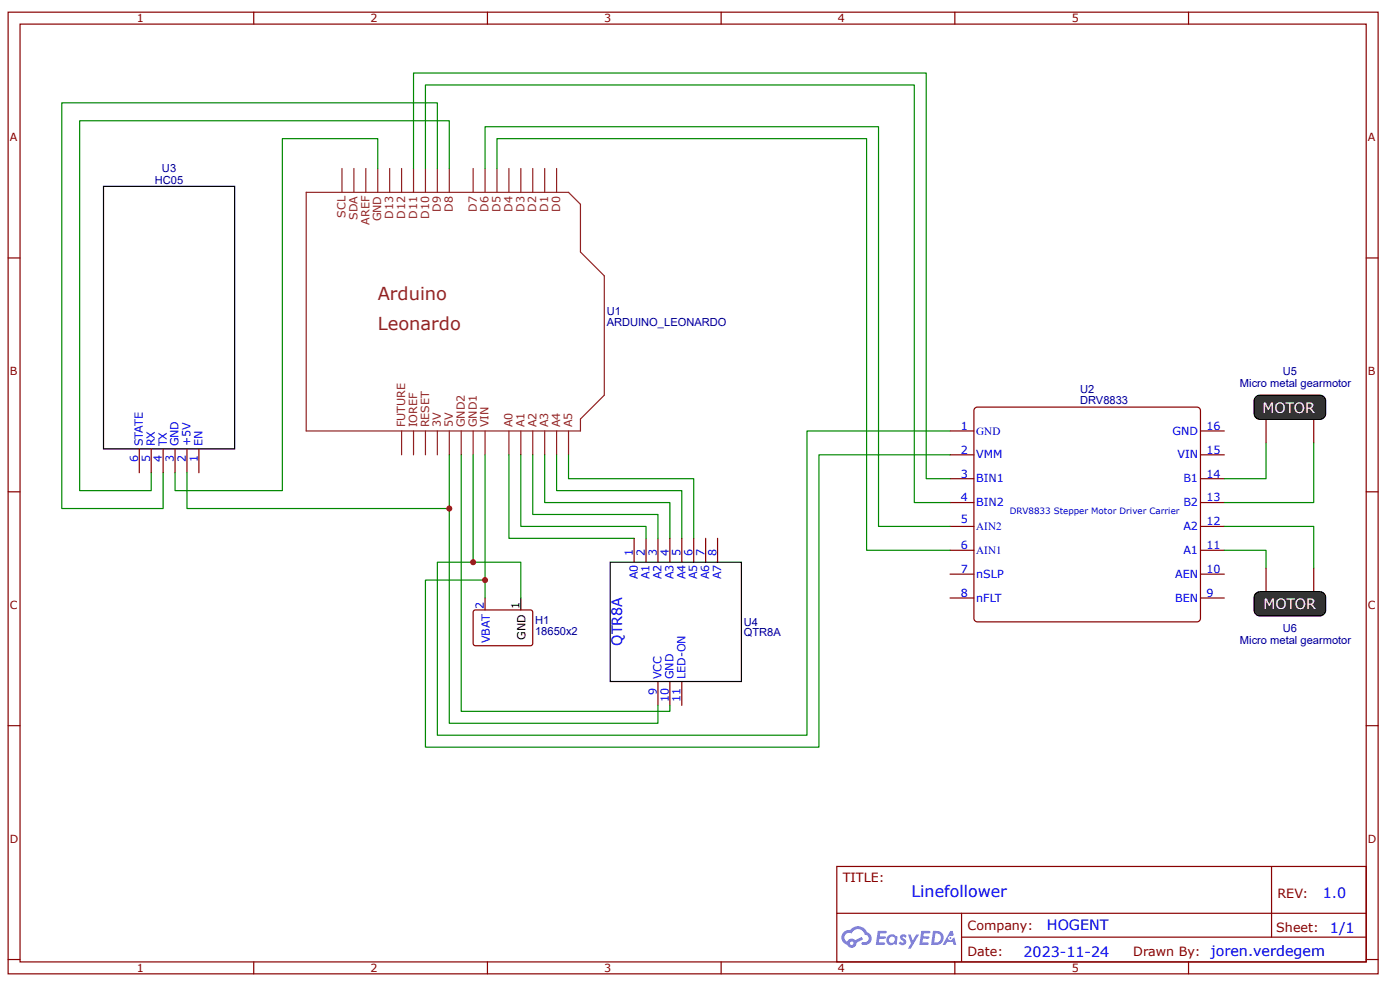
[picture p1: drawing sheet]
<svg xmlns="http://www.w3.org/2000/svg" width="297mm" height="210mm" viewBox="0 0 297 210" stroke-linecap="round" stroke-linejoin="round" font-family="sans-serif">
<g fill="none" stroke="#800" stroke-width=".25">
<path d="M1.7 2.6h290.7v203.9h-290.7zM4.3 5.1h285.5v198.8h-285.5zM53.8 2.6v2.5M103.4 2.6v2.5M153 2.6v2.5M202.6 2.6v2.5M252.1 2.6v2.5M1.7 54.7h2.6M289.8 54.7h2.6M1.7 104.3h2.6M289.8 104.3h2.6M1.7 153.8h2.6"/>
<path d="M289.8 153.8h2.6M177.5 183.7h112.3v20.2h-112.3zM177.6 193.6h112.1M204 198.7h85.7M204 193.6v10.1M269.8 183.7v15M1.7 203.4h2.6M53.8 203.9v2.6M103.4 203.9v2.6M153 203.9v2.6M202.6 203.9v2.6M252.1 203.9v2.6"/>
<path d="M289.8 203.4h2.6"/>
</g>
<g fill="#58f">
<path d="M191.1 198.2l.5-.1 .4 .1 .3 .2-.2 .5a.33 .33 0 0 0-.3-.3 .33 .33 0 0 0-.3 .1v.1a.85 .85 0 0 1 .7 .6 .85 .85 0 0 1-.3 .9l-.7 .1-.6-.4 .4-.4 .5 .3 .2-.1v-.2a.88 .88 0 0 1-.6-1.4z"/>
<path d="M192.6 198.1h.6l.4 1.3 .8-1.3h.6l-1.8 3h-.6l.7-1.1z"/>
<path d="M186.2 197.4h1.7l.2 .1-.1 .3-1.3 .1-.1 .6h1.1l.2 .3-.2 .2h-1.1l-.2 .8h1.3l.1 .3-.1 .2h-1.9z"/>
<path d="M195.5 197.4h1.6l.2 .1v.3l-1.3 .1-.1 .6h1.1l.2 .3-.3 .2h-1.1l-.1 .8h1.2l.1 .3-.1 .2h-1.9z"/>
<path d="M201.6 197.4h.5l.2 .9-.4 .2a.49 .49 0 0 0-.7 .2 .49 .49 0 0 0 .3 .7 .49 .49 0 0 0 .6-.5l.4-.2 .4 1.6h-.6l-.2-.6h-1.2l-.3 .6h-.6z"/>
<path d="M197.9 197.4l-.4 2.9h1a1.51 1.51 0 0 0 1.7-1.5 1.51 1.51 0 0 0-1.8-1.4zM198.4 197.9a1.02 1.02 0 0 1 1.2 1.1 1.02 1.02 0 0 1-1.4 .8z"/>
<path d="M188.5 198.4a1.11 1.11 0 0 0-.3 1.5 1.11 1.11 0 0 0 1.6 .3l.4 .1 .2-1.6-.4-.2a1.01 1.01 0 0 0-1.5-.1zM188.5 199.2a.66 .66 0 0 1 1.3 0 .66 .66 0 0 1-1.3 0z"/>
<path d="M179 197.6a1.58 1.58 0 0 0 .7 2.7 1.01 1.01 0 0 0 1.2 .6 1.01 1.01 0 0 0 .8-1l1.4-.7-.3-.6-1.4 .7a1.02 1.02 0 0 0-1.7 .4 .99 .99 0 0 1-.4-1.4 .99 .99 0 0 1 1.4-.4 1.48 1.48 0 0 1 1.5-.9 1.48 1.48 0 0 1 1.3 1.2 .82 .82 0 0 1 .8 1 .82 .82 0 0 1-1.2 .5l-.3 .2v.3a1.4 1.4 0 0 0 2-.6 1.4 1.4 0 0 0-.9-2 2.19 2.19 0 0 0-3.6-.4l-.8 .1zM180.3 200a.4 .4 0 0 1 .8 0 .4 .4 0 0 1-.8 0z"/>
<circle cx="201.6" cy="198.9" r=".19"/>
</g>
<g fill="none" stroke="#8d2323" stroke-width=".25">
<path d="M72.6 35.7v5.1M75.1 35.7v5.1M77.6 35.7v5.1M80.1 35.7v5.1M82.7 35.7v5.1M85.2 35.7v5.1M87.7 35.7v5.1M90.3 35.7v5.1M92.8 35.7v5.1M95.3 35.7v5.1M100.4 35.7v5.1M102.9 35.7v5.1"/>
<path d="M105.4 35.7v5.1M108 35.7v5.1M110.5 35.7v5.1M113 35.7v5.1M115.6 35.7v5.1M118.1 35.7v5.1M65 40.8h55.6l2.5 2.5v10.1l5.1 5.1v25.3l-5.1 5v2.6h-58.1zM85.2 91.4v5M87.7 91.4v5M90.3 91.4v5M92.8 91.4v5M95.3 91.4v5"/>
<path d="M97.8 91.4v5M100.4 91.4v5M102.9 91.4v5M108 91.4v5M110.5 91.4v5M113 91.4v5M115.6 91.4v5M118.1 91.4v5M120.6 91.4v5"/>
</g>
<path d="M206.8 86.5l.6-.2h46.5a.76 .76 0 0 1 .8 .8v44a.76 .76 0 0 1-.8 .7h-46.5a.76 .76 0 0 1-.8-.7v-44z" fill="#fff"/>
<g fill="none" stroke="#800" stroke-width=".25">
<path d="M29.5 95.2v5M32.1 95.2v5M34.6 95.2v5M37.1 95.2v5M39.7 95.2v5M42.2 95.2v5M201.6 91.4h5M201.6 96.4h5M206.8 86.5l.6-.2h46.5a.76 .76 0 0 1 .8 .8v44a.76 .76 0 0 1-.8 .7h-46.5a.76 .76 0 0 1-.8-.7v-44zM254.7 91.4h5M254.7 96.4h5M268.6 88.8v5.1"/>
<path d="M278.7 88.8v5.1M134.5 114.1v5.1M137.1 114.1v5.1M139.6 114.1v5.1M142.1 114.1v5.1M144.6 114.1v5.1M147.2 114.1v5.1M149.7 114.1v5.1M152.2 114.1v5.1M201.6 101.5h5M201.6 106.5h5M201.6 111.6h5"/>
<path d="M201.6 116.7h5M254.7 101.5h5M254.7 106.5h5M254.7 111.6h5M254.7 116.7h5M100.5 129.5l.4-.2 11.9 .1 .2 .4-.1 6.9-.4 .2-11.9-.1-.2-.4v-6.6zM102.9 126.8v2.5M201.6 121.7h5M201.6 126.8h5M254.7 121.7h5M254.7 126.8h5M139.6 144.5v5"/>
<path d="M142.1 144.5v5M144.6 144.5v5"/>
</g>
<path d="M22 39.5h27.8v55.7h-27.8zM129.5 119.2h27.8v25.3h-27.8zM110.5 126.8v2.5" fill="none" stroke="#000" stroke-width=".25"/>
<g fill="none" stroke="#080" stroke-width=".25">
<path d="M80.1 35.7v-6.3h-20.2v74.6h-22.8v-3.8M87.7 35.7v-20.2h108.8v86h5.1M90.3 35.7v-17.7h103.7v88.5h7.6M92.8 35.7v-13.9h-79.7v86h21.5v-7.6M95.3 35.7v-10.1h-78.4v78.4h15.2v-3.8M102.9 35.7v-8.8h83.5v84.7h15.2M105.4 35.7v-6.3h78.5v87.3h17.7M95.3 96.4v56.9h44.3v-3.8M97.8 96.4v54.4h44.3v-1.3M100.4 96.4v22.8h10.1v7.6M102.9 96.4v30.4M108 96.4v17.7h26.5"/>
<path d="M110.5 96.4v15.2h26.6v2.5M113 96.4v12.7h26.6v5M115.6 96.4v10.1h26.5v7.6M118.1 96.4v7.6h26.5v10.1M120.6 96.4v5.1h26.6v12.6M201.6 91.4h-30.4v64.5h-78.4v-36.7h7.6M201.6 96.4h-27.9v62h-83.4v-35.4h12.6M39.7 100.2v7.6h55.6"/>
</g>
<path d="M266.4 84.2l.9-.4h12.7a1.26 1.26 0 0 1 1.2 1.2v2.6a1.26 1.26 0 0 1-1.2 1.3h-12.7a1.26 1.26 0 0 1-1.2-1.3v-2.7z" fill="#333"/>
<path d="M266.4 84.2l.9-.4h12.7a1.26 1.26 0 0 1 1.2 1.2v2.6a1.26 1.26 0 0 1-1.2 1.3h-12.7a1.26 1.26 0 0 1-1.2-1.3v-2.7z" fill="none" stroke="#000" stroke-width=".25"/>
<path d="M268.6 120.5v5M278.7 120.5v5" fill="none" stroke="#800" stroke-width=".25"/>
<path d="M266.4 125.8l.9-.4h12.7a1.26 1.26 0 0 1 1.2 1.3v2.6a1.26 1.26 0 0 1-1.2 1.3h-12.7a1.26 1.26 0 0 1-1.2-1.3v-2.8z" fill="#333"/>
<path d="M266.4 125.8l.9-.4h12.7a1.26 1.26 0 0 1 1.2 1.3v2.6a1.26 1.26 0 0 1-1.2 1.3h-12.7a1.26 1.26 0 0 1-1.2-1.3v-2.8z" fill="none" stroke="#000" stroke-width=".25"/>
<path d="M268.6 93.9v7.6h-8.9M278.7 93.9v12.6h-19M259.7 111.6h19v8.9M259.7 116.7h8.9v3.8" fill="none" stroke="#080" stroke-width=".25"/>
<g fill="#c00">
<circle cx="100.4" cy="119.2" r=".63"/>
<circle cx="102.9" cy="123" r=".63"/>
<circle cx="95.3" cy="107.8" r=".63"/>
</g>
<g font-size="3.8" fill="#8d2323">
<text x="80.1" y="63.5">Arduino</text>
<text x="80.1" y="69.9">Leonardo</text>
</g>
<text font-size="3.4" fill="#00f" x="193.4" y="190.2">Linefollower</text>
<g font-size="3" fill="#fff">
<text x="267.8" y="87.6">MOTOR</text>
<text x="268.1" y="129.1">MOTOR</text>
</g>
<g font-size="3" fill="#00f">
<text x="132" y="136.9" transform="rotate(-90 132 136.9)">QTR8A</text>
<text x="280.6" y="190.3">1.0</text>
<text x="222.1" y="197.2">HOGENT</text>
<text x="282.2" y="197.7">1/1</text>
<text x="217.1" y="202.8">2023-11-24</text>
<text x="256.9" y="202.7">joren.verdegem</text>
</g>
<g font-size="2.7" fill="#800">
<text x="178.8" y="187">TITLE:</text>
<text x="271" y="190.3">REV:</text>
<text x="205.3" y="197.2">Company:</text>
<text x="270.8" y="197.6">Sheet:</text>
<text x="205.3" y="202.7">Date:</text>
<text x="240.4" y="202.7">Drawn By:</text>
</g>
<g font-size="2.4" fill="#800">
<text x="29" y="4.7">1</text>
<text x="78.6" y="4.7">2</text>
<text x="128.2" y="4.7">3</text>
<text x="177.8" y="4.7">4</text>
<text x="227.4" y="4.7">5</text>
<text x="2.1" y="29.9">A</text>
<text x="290.2" y="29.9">A</text>
<text x="2.1" y="79.5">B</text>
<text x="290.2" y="79.5">B</text>
<text x="2.1" y="129.1">C</text>
<text x="290.2" y="129.1">C</text>
<text x="2.1" y="178.6">D</text>
<text x="290.2" y="178.6">D</text>
<text x="29" y="206.1">1</text>
<text x="78.6" y="206.1">2</text>
<text x="128.2" y="206.1">3</text>
<text x="177.8" y="206.1">4</text>
<text x="227.4" y="206.1">5</text>
</g>
<g font-size="2.4" fill="#000080">
<text x="32.9" y="39">HC05</text>
<text x="34.4" y="36.5">U3</text>
<text x="128.7" y="69.2">ARDUINO_LEONARDO</text>
<text x="128.7" y="66.9">U1</text>
<text x="229.1" y="83.3">U2</text>
<text x="263.1" y="82.1">Micro metal gearmotor</text>
<text x="272.1" y="79.5">U5</text>
<text x="229.1" y="85.6">DRV8833</text>
<text x="113.5" y="134.7">18650x2</text>
<text x="113.5" y="132.4">H1</text>
<text x="157.8" y="134.9">QTR8A</text>
<text x="157.8" y="132.6">U4</text>
<text x="263.1" y="136.5">Micro metal gearmotor</text>
<text x="272.1" y="133.9">U6</text>
</g>
<g font-size="2.4" fill="#8d2323">
<text x="73.3" y="46.1" transform="rotate(-90 73.3 46.1)">SCL</text>
<text x="75.8" y="46.6" transform="rotate(-90 75.8 46.6)">SDA</text>
<text x="78.4" y="47.6" transform="rotate(-90 78.4 47.6)">AREF</text>
<text x="80.9" y="47" transform="rotate(-90 80.9 47)">GND</text>
<text x="83.4" y="46.4" transform="rotate(-90 83.4 46.4)">D13</text>
<text x="86" y="46.4" transform="rotate(-90 86 46.4)">D12</text>
<text x="88.5" y="46.4" transform="rotate(-90 88.5 46.4)">D11</text>
<text x="91" y="46.4" transform="rotate(-90 91 46.4)">D10</text>
<text x="93.5" y="44.9" transform="rotate(-90 93.5 44.9)">D9</text>
<text x="96.1" y="44.9" transform="rotate(-90 96.1 44.9)">D8</text>
<text x="101.1" y="44.9" transform="rotate(-90 101.1 44.9)">D7</text>
<text x="103.7" y="44.9" transform="rotate(-90 103.7 44.9)">D6</text>
<text x="106.2" y="44.9" transform="rotate(-90 106.2 44.9)">D5</text>
<text x="108.7" y="44.9" transform="rotate(-90 108.7 44.9)">D4</text>
<text x="111.3" y="44.9" transform="rotate(-90 111.3 44.9)">D3</text>
<text x="113.8" y="44.9" transform="rotate(-90 113.8 44.9)">D2</text>
<text x="116.3" y="44.9" transform="rotate(-90 116.3 44.9)">D1</text>
<text x="118.8" y="44.9" transform="rotate(-90 118.8 44.9)">D0</text>
<text x="86" y="90.6" transform="rotate(-90 86 90.6)">FUTURE</text>
<text x="88.5" y="90.6" transform="rotate(-90 88.5 90.6)">IOREF</text>
<text x="91" y="90.6" transform="rotate(-90 91 90.6)">RESET</text>
<text x="93.5" y="90.6" transform="rotate(-90 93.5 90.6)">3V</text>
<text x="96.1" y="90.6" transform="rotate(-90 96.1 90.6)">5V</text>
<text x="98.6" y="90.6" transform="rotate(-90 98.6 90.6)">GND2</text>
<text x="101.1" y="90.6" transform="rotate(-90 101.1 90.6)">GND1</text>
<text x="103.7" y="90.6" transform="rotate(-90 103.7 90.6)">VIN</text>
<text x="108.7" y="90.6" transform="rotate(-90 108.7 90.6)">A0</text>
<text x="111.3" y="90.6" transform="rotate(-90 111.3 90.6)">A1</text>
<text x="113.8" y="90.6" transform="rotate(-90 113.8 90.6)">A2</text>
<text x="116.3" y="90.6" transform="rotate(-90 116.3 90.6)">A3</text>
<text x="118.8" y="90.6" transform="rotate(-90 118.8 90.6)">A4</text>
<text x="121.4" y="90.6" transform="rotate(-90 121.4 90.6)">A5</text>
</g>
<g font-size="2.4" fill="#00f">
<text x="269.4" y="88.3" transform="rotate(-90 269.4 88.3)">In1</text>
<text x="279.5" y="88.3" transform="rotate(-90 279.5 88.3)">In2</text>
<text x="30.3" y="94.7" transform="rotate(-90 30.3 94.7)">STATE</text>
<text x="32.8" y="94.7" transform="rotate(-90 32.8 94.7)">RX</text>
<text x="35.4" y="94.7" transform="rotate(-90 35.4 94.7)">TX</text>
<text x="37.9" y="94.7" transform="rotate(-90 37.9 94.7)">GND</text>
<text x="40.4" y="94.7" transform="rotate(-90 40.4 94.7)">+5V</text>
<text x="43" y="94.7" transform="rotate(-90 43 94.7)">EN</text>
<text x="203.9" y="91.1">1</text>
<text x="207.1" y="92.1">GND</text>
<text x="248.8" y="92.1">GND</text>
<text x="255.9" y="91.1">16</text>
<text x="29.3" y="97.9" transform="rotate(-90 29.3 97.9)">6</text>
<text x="31.8" y="97.9" transform="rotate(-90 31.8 97.9)">5</text>
<text x="34.4" y="97.9" transform="rotate(-90 34.4 97.9)">4</text>
<text x="36.9" y="97.9" transform="rotate(-90 36.9 97.9)">3</text>
<text x="39.4" y="97.9" transform="rotate(-90 39.4 97.9)">2</text>
<text x="41.9" y="97.9" transform="rotate(-90 41.9 97.9)">1</text>
<text x="203.9" y="96.2">2</text>
<text x="203.9" y="101.2">3</text>
<text x="207.1" y="97.2">VMM</text>
<text x="249.8" y="97.2">VIN</text>
<text x="255.9" y="101.2">14</text>
<text x="255.9" y="96.2">15</text>
<text x="203.9" y="106.3">4</text>
<text x="207.1" y="102.2">BIN1</text>
<text x="207.1" y="107.3">BIN2</text>
<text x="251" y="107.3">B2</text>
<text x="251" y="102.2">B1</text>
<text x="255.9" y="106.3">13</text>
<text x="203.9" y="111">5</text>
<text x="207.1" y="112.4">AIN2</text>
<text x="251.1" y="112.4">A2</text>
<text x="255.9" y="111.4">12</text>
<text x="134.3" y="117.9" transform="rotate(-90 134.3 117.9)">1</text>
<text x="136.8" y="117.9" transform="rotate(-90 136.8 117.9)">2</text>
<text x="139.3" y="117.9" transform="rotate(-90 139.3 117.9)">3</text>
<text x="141.9" y="117.9" transform="rotate(-90 141.9 117.9)">4</text>
<text x="144.4" y="117.9" transform="rotate(-90 144.4 117.9)">5</text>
<text x="146.9" y="117.9" transform="rotate(-90 146.9 117.9)">6</text>
<text x="149.4" y="117.9" transform="rotate(-90 149.4 117.9)">7</text>
<text x="152" y="117.9" transform="rotate(-90 152 117.9)">8</text>
<text x="203.9" y="116.4">6</text>
<text x="207.1" y="117.4">AIN1</text>
<text x="251.1" y="117.4">A1</text>
<text x="255.9" y="116.4">11</text>
<text x="135.3" y="122.8" transform="rotate(-90 135.3 122.8)">A0</text>
<text x="137.8" y="122.8" transform="rotate(-90 137.8 122.8)">A1</text>
<text x="140.3" y="122.8" transform="rotate(-90 140.3 122.8)">A2</text>
<text x="142.9" y="122.8" transform="rotate(-90 142.9 122.8)">A3</text>
<text x="145.4" y="122.8" transform="rotate(-90 145.4 122.8)">A4</text>
<text x="147.9" y="122.8" transform="rotate(-90 147.9 122.8)">A5</text>
<text x="150.5" y="122.8" transform="rotate(-90 150.5 122.8)">A6</text>
<text x="153" y="122.8" transform="rotate(-90 153 122.8)">A7</text>
<text x="203.9" y="121.5">7</text>
<text x="207.1" y="122.5">nSLP</text>
<text x="249.3" y="122.5">AEN</text>
<text x="255.9" y="121.5">10</text>
<text x="102.7" y="129.2" transform="rotate(-90 102.7 129.2)">2</text>
<text x="203.9" y="126.5">8</text>
<text x="207.1" y="127.5">nFLT</text>
<text x="249.3" y="127.5">BEN</text>
<text x="255.9" y="126.5">9</text>
<text x="269.4" y="130" transform="rotate(-90 269.4 130)">In2</text>
<text x="279.5" y="130" transform="rotate(-90 279.5 130)">In1</text>
<text x="103.9" y="136.4" transform="rotate(-90 103.9 136.4)">VBAT</text>
<text x="140.3" y="144" transform="rotate(-90 140.3 144)">VCC</text>
<text x="142.9" y="144" transform="rotate(-90 142.9 144)">GND</text>
<text x="145.4" y="144" transform="rotate(-90 145.4 144)">LED-ON</text>
<text x="139.3" y="147.3" transform="rotate(-90 139.3 147.3)">9</text>
<text x="141.9" y="148.8" transform="rotate(-90 141.9 148.8)">10</text>
<text x="144.4" y="148.8" transform="rotate(-90 144.4 148.8)">11</text>
</g>
<g font-size="2.4">
<text x="110.2" y="129.2" transform="rotate(-90 110.2 129.2)">1</text>
<text x="111.5" y="135.7" transform="rotate(-90 111.5 135.7)">GND</text>
</g>
<text font-size="1.9" fill="#00f" x="214.2" y="109.1">DRV8833 Stepper Motor Driver Carrier</text>
</svg>
